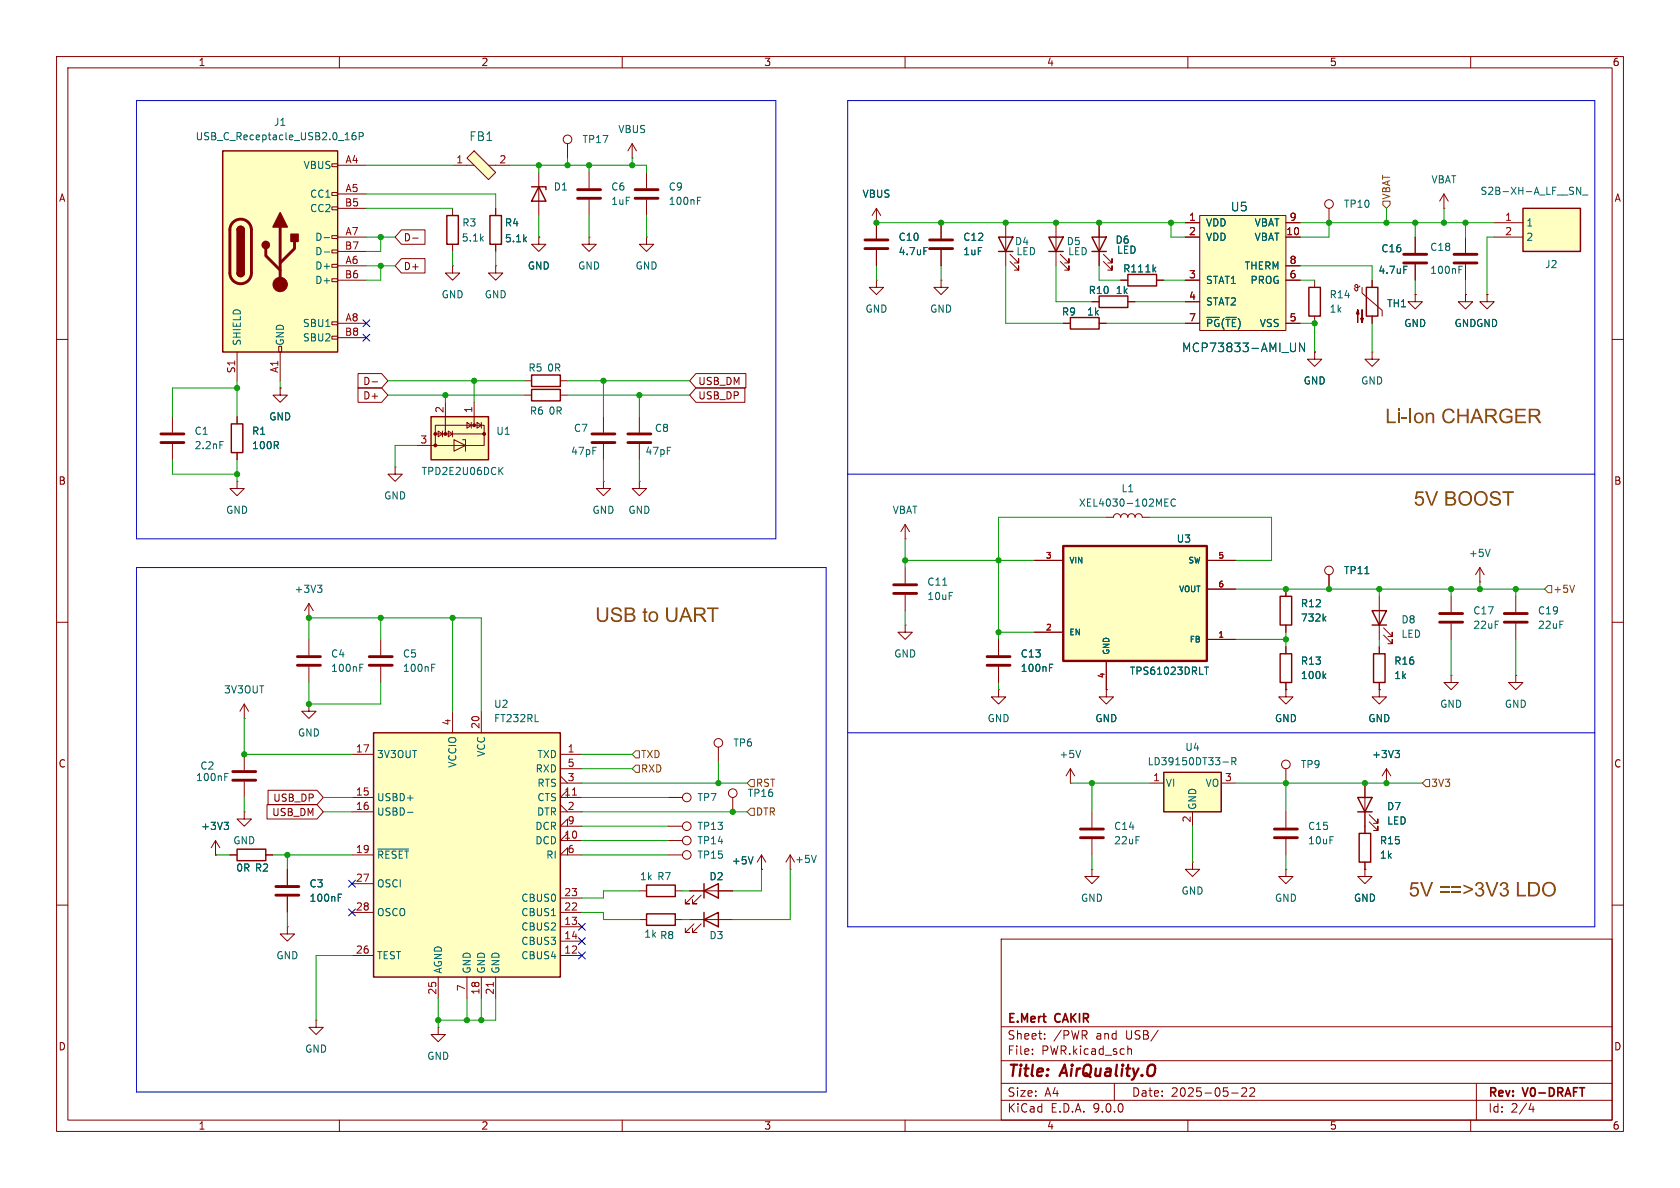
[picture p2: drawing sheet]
<svg xmlns="http://www.w3.org/2000/svg" width="297mm" height="210mm" viewBox="0 0 297 210" stroke-linecap="round" stroke-linejoin="round" font-family="sans-serif">
<g fill="none" stroke="#840000" stroke-width=".18">
<path d="M10 10h277v190h-277zM12 12h273v186h-273zM60 10v2M110 10v2M160 10v2M210 10v2M260 10v2M177.8 39.4v7.6M186.7 39.4v7.6M80 47v1.3h1.3l-1.3 1.2-1.3-1.2h1.3M80 47h.1M87.6 47v1.3h1.3l-1.3 1.2-1.2-1.2h1.2"/>
<path d="M87.6 47h.1M178.6 46.2l1.5 1.6v-.8v.8h-.8M178.6 45l1.5 1.5v-.8v.8h-.8M187.5 46.2l1.5 1.6v-.8v.8h-.8M187.5 45l1.5 1.5v-.8v.8h-.8M10 60h2M285 60h2M10 110h2M67.3 113v2.8M67.3 117.9v2.8M234.9 101.6v2.5M261.6 102.9h.1"/>
<path d="M261.6 100.3l.8 1.3M261.6 100.3l-.7 1.3M261.6 100.3v2.6M285 110h2M54.6 124.5v1.2h1.3l-1.3 1.3-1.3-1.3h1.3M54.6 124.5h.1M210.8 152.4v1.3h1.3l-1.3 1.2-1.3-1.2h1.3M210.8 152.4h.1M10 160h2M177 166h108v32h-108zM285 160h2M60 198v2"/>
<path d="M110 198v2M160 198v2M177 194.5h108M177 191.5h108M177 187.5h108M177 181.5h108M182.5 186.3v.1M182.5 185.5v.1M184.7 183.6v.1M184.7 182.8v.1M197 191.5v3M199.4 185.5l.2-.1 .4 .1v.9"/>
<path d="M210 198v2M217.7 193.2h1.2M219.5 192.4l.6-.1 .2 .1 .1 .3-.9 1.1h.9M221 192.4l.5-.1 .2 .1 .1 .3-.9 1.1h.9M260 198v2M261 191.5v6.5M270.7 195l-.4 1.1h.9M271 195.6v1"/>
<circle cx="234.9" cy="100.8" r=".76"/>
</g>
<path d="M176.5 41.9h2.6l-1.3 2.6zM176.5 44.5h2.6M185.4 41.9h2.6l-1.3 2.6zM185.4 44.5h2.6" fill="none" stroke="#840000" stroke-width=".25"/>
<path d="M263.4 97.1l-.4 1.3M76.3 118h.4M76.3 117.4h.6M241.3 101.4h.7" fill="none" stroke="#006464" stroke-width=".18"/>
<path d="M65.3 116.1h4M65.3 117.6h4" fill="none" stroke="#840000" stroke-width=".51"/>
<path d="M66 129.5h33.1v43.2h-33.1z" fill="#ffffc2"/>
<path d="M66 129.5h33.1v43.2h-33.1z" fill="none" stroke="#840000" stroke-width=".25"/>
<g fill="none" stroke="#840000" stroke-width=".18">
<path d="M100.3 25.4v2.5M62.2 133.4h3.8M80 125.7v3.8M85.1 125.7v3.8M99.1 133.4h3.8M99.1 135.9h3.8M99.1 138.4h3.8M99.1 137.2l1.2 1.2M189.2 138.4h.1M189.2 135.9l.8 1.3M189.2 135.9l-.7 1.3M189.2 135.9v2.5"/>
<path d="M62.2 141h3.8M62.2 143.5h3.8M62.2 151.1h3.8M62.2 156.2h3.8M99.1 143.5h3.8M99.1 142.2l1.2 1.3M99.1 158.8h3.8M100.3 141v-1.3l-1.2 1.3h3.8M100.3 146.1v-1.3l-1.2 1.3h3.8M100.3 148.6v-1.3l-1.2 1.3h3.8M100.3 151.1v-1.2l-1.2 1.2h3.8M193 153.7v1.2h1.3l-1.3 1.3-1.2-1.3h1.2"/>
<path d="M193 153.7h.1M193 143.5v2.8M193 148.3v2.8M62.2 161.3h3.8M62.2 168.9h3.8M77.5 172.7v3.8M82.5 172.7v3.8M85.1 172.7v3.8M87.6 172.7v3.8M99.1 161.3h3.8M99.1 168.9h3.8M99.1 163.8h3.8"/>
<path d="M99.1 166.4h3.8"/>
<circle cx="100.3" cy="24.6" r=".76"/>
</g>
<path d="M94.6 127.6h.6M191 132.7l-.4 1.2M66.8 150.1h5.5M72 143.6h1" fill="none" stroke="#006464" stroke-width=".18"/>
<path d="M101.2 140.6h.7M87.2 173.7v.7" fill="none" stroke="#a90000" stroke-width=".18"/>
<path d="M191 146.6h4.1M191 148.1h4.1" fill="none" stroke="#840000" stroke-width=".51"/>
<path d="M82.5 27.9l1.3-1.2 3.8 3.8-1.2 1.3z" fill="#ffffc2"/>
<g fill="none" stroke="#840000" stroke-width=".18">
<path d="M80 29.2h3.8M80 36.8v1.3M82.5 27.9l1.3-1.2 3.8 3.8-1.2 1.3zM86.4 29.2h3.8M87.6 36.8v1.3M111.8 27.9h.1M111.8 25.4l.7 1.3M111.8 25.4l-.8 1.3M111.8 25.4v2.5M114.3 30.5v2.8M114.3 35.3v2.8M80 43.2v1.3"/>
<path d="M87.6 43.2v1.3M160 95.3h.1M160 92.7l.8 1.3M160 92.7l-.7 1.3M160 92.7v2.6M160 110.5v1.3h1.3l-1.3 1.2-1.3-1.2h1.3M160 110.5h.1M160 100.3v2.8M160 105.2v2.8M176.5 121.9v1.3h1.3l-1.3 1.3-1.2-1.3h1.2M176.5 121.9h.1M50.8 153.7v2.8"/>
<path d="M50.8 158.5v2.8M50.8 163.8v1.3h1.3l-1.3 1.3-1.3-1.3h1.3M50.8 163.8h.1"/>
</g>
<path d="M79 38.1h2v5.1h-2zM86.6 38.1h2v5.1h-2z" fill="none" stroke="#840000" stroke-width=".25"/>
<path d="M112.3 33.5h4M112.3 35.1h4M158 103.4h4.1M158 104.9h4.1M48.8 156.7h4M48.8 158.2h4" fill="none" stroke="#840000" stroke-width=".51"/>
<path d="M123.3 35.5h.4M123.3 34.9h.6M166.7 103.4h.7M59.8 158.7h.4M59.8 158.1h.6" fill="none" stroke="#006464" stroke-width=".18"/>
<path d="M76.2 73.7h10.2v7.6h-10.2z" fill="#ffffc2"/>
<path d="M76.2 73.7h10.2v7.6h-10.2zM41.9 150.1h5.1v2h-5.1z" fill="none" stroke="#840000" stroke-width=".25"/>
<g fill="none" stroke="#840000" stroke-width=".18">
<path d="M73.7 78.7h3.3M77 75.2h8.6v3.5h-8.6zM77 76.7h8.6M77.5 76.2l.7 .5-.7 .5zM78.2 76.2v1M78.7 71.1v5.6M79.2 76.2l.8 .5-.8 .5zM80 76.2v1M80.3 77.7l2 1-2 1.1zM81.8 77.7h.5v2.1M82.5 74.7l.8 .5-.8 .5zM83.3 74.7v1"/>
<path d="M83.8 71.1v4.1M84.3 74.7l.8 .5-.8 .5zM85.1 74.7v1M40.6 151.1h1.3M47 151.1h1.3"/>
</g>
<g fill="#840000" stroke="#840000" stroke-width=".18">
<circle cx="83.8" cy="75.2" r=".25"/>
<circle cx="85.6" cy="76.7" r=".25"/>
<circle cx="78.7" cy="76.7" r=".25"/>
<circle cx="77" cy="76.7" r=".25"/>
<circle cx="77" cy="78.7" r=".25"/>
</g>
<path d="M88.4 83.2l.5 .7M88.9 82.6l-.7 .7" fill="none" stroke="#006464" stroke-width=".18"/>
<path d="M39.4 26.7h20.3v35.5h-20.3z" fill="#ffffc2"/>
<g fill="none" stroke="#840000" stroke-width=".18">
<path d="M58.7 29h1v.5h-1zM58.7 34h1v.5h-1zM58.7 36.6h1v.5h-1zM59.7 29.2h5.1M59.7 34.3h5.1M59.7 36.8h5.1M58.7 41.7h1v.5h-1zM58.7 44.2h1v.5h-1zM58.7 46.7h1v.5h-1zM58.7 49.3h1v.5h-1zM58.7 56.9h1v.5h-1zM58.7 59.4h1v.5h-1z"/>
<path d="M59.7 41.9h5.1M59.7 44.5h5.1M59.7 47h5.1M59.7 49.5h5.1M59.7 57.2h5.1M59.7 59.7h5.1M41.9 62.2v5.1M49.3 61.2h.5v1h-.5zM49.5 68.6v1.3h1.3l-1.3 1.2-1.2-1.2h1.2M49.5 68.6h.1M49.5 62.2v5.1M41.9 85.1v1.3h1.3l-1.3 1.2-1.3-1.2h1.3"/>
<path d="M41.9 85.1h.1"/>
</g>
<path d="M39.4 26.7h20.3v35.5h-20.3zM41.9 40.6a.64 .64 0 0 1 .6-.6 .64 .64 0 0 1 .7 .6M41.9 48.3a.64 .64 0 0 0 .6 .6 .64 .64 0 0 0 .7-.6" fill="none" stroke="#840000" stroke-width=".25"/>
<path d="M41.2 39.3a1.9 1.9 0 0 1 2.1-.4 1.9 1.9 0 0 1 1.1 1.7v7.7a1.91 1.91 0 0 1-1.9 1.9 1.91 1.91 0 0 1-1.9-1.9v-7.8l.2-.6zM47 43.9v1.3l2.5 2.6M49.5 40.1v10.2M52.1 42.7v1.2l-2.6 2.6" fill="none" stroke="#840000" stroke-width=".51"/>
<g fill="#840000" stroke="#840000" stroke-width=".25">
<path d="M41.9 40.6h1.3v7.7h-1.3z"/>
<path d="M42.1 40.2a.64 .64 0 0 1 .7-.1 .64 .64 0 0 1 .4 .5h-1.3z"/>
<path d="M41.9 48.3h1.3a.64 .64 0 0 1-.7 .6 .64 .64 0 0 1-.6-.6z"/>
<path d="M49.5 37.6l1.3 2.5h-2.5z"/>
<path d="M51.4 41.4h1.3v1.3h-1.3z"/>
<circle cx="47" cy="43.3" r=".63"/>
</g>
<circle cx="49.5" cy="50.3" r="1.27" fill="#840000" stroke="#840000" stroke-width=".18"/>
<path d="M62.8 23.4l-.3 .1a.86 .86 0 0 0 0 1.2l.4-.1 .1-.4-.3-.3-.3 .1-.2 .2M63.5 24.1l.6-.1 .1-.1v-.3l-.7-.2v1.3M57.3 42h1M57.3 44.5h1" fill="none" stroke="#006464" stroke-width=".18"/>
<path d="M188 96.5h25.4v20.3h-25.4z" fill="#ffffc2"/>
<path d="M188 96.5h25.4v20.3h-25.4z" fill="none" stroke="#840000" stroke-width=".41"/>
<g fill="none" stroke="#840000" stroke-width=".18">
<path d="M95.2 30.5v7.6M104.1 30.5v2.8M104.1 35.3v2.8M234.9 36.8v2.6M95.2 41.9v1.3h1.3l-1.3 1.3-1.2-1.3h1.2M95.2 41.9h.1M104.1 41.9v1.3h1.3l-1.3 1.3-1.2-1.3h1.2M104.1 41.9h.1M114.3 41.9v1.3h1.3l-1.3 1.3-1.3-1.3h1.3M114.3 41.9h.1M232.4 49.5v1.3M232.4 55.9v1.3"/>
<path d="M239.4 50.9l.1 .3M239.5 50.5l.3-.2 .2 .2v.8l-.3 .1-.2-.2M239.5 50.5l.3 .3M240.4 50.5l-.3 .3h-.3M240.8 50.8v1l3.5 3.1v1M242.6 49.5v1.3M242.6 55.9v1.3M30.5 73.7v2.8M30.5 78.5v2.8M41.9 73.7v1.2M92.7 67.3h1.3M92.7 69.9h1.3"/>
<path d="M99.1 67.3h1.2M99.1 69.9h1.2M113 73.7v2.8M113 78.5v2.8M232.4 62.2v1.3h1.3l-1.3 1.3-1.3-1.3h1.3M232.4 62.2h.1M242.6 62.2v1.3h1.2l-1.2 1.3-1.3-1.3h1.3M242.6 62.2h.1M41.9 80v1.3M69.8 82.6v1.2h1.3l-1.3 1.3-1.2-1.3h1.2M69.8 82.6h.1M106.7 85.1v1.3h1.2l-1.2 1.2-1.3-1.2h1.3"/>
<path d="M106.7 85.1h.1M182.9 99.1h5.1M195.6 91.4h1.2a.64 .64 0 0 1 .7-.6 .64 .64 0 0 1 .6 .6 .64 .64 0 0 1 .7-.6 .64 .64 0 0 1 .6 .6 .64 .64 0 0 1 .6-.6 .64 .64 0 0 1 .7 .6 .64 .64 0 0 1 .6-.6 .64 .64 0 0 1 .6 .6h1.3M213.4 99.1h5M54.6 109.2h.1M54.6 106.7v2.5M54.6 113v2.8M54.6 117.9v2.8M54.6 106.7l.8 1.3M54.6 106.7l-.8 1.3M176.5 113v2.8M176.5 117.9v2.8"/>
<path d="M182.9 111.8h5.1M195.6 116.8v5.1M213.4 104.1h5M213.4 113h5M243.8 105.4v7.6M243.8 114.3v1.3M244.6 112.3l1.5 1.5v-.8v.8h-.7M244.6 111l1.5 1.5v-.7v.7h-.7M256.5 119.4v1.3h1.3l-1.3 1.2-1.2-1.2h1.2M256.5 119.4h.1M256.5 105.4v2.8M256.5 110.2v2.8"/>
<path d="M268 119.4v1.3h1.2l-1.2 1.2-1.3-1.2h1.3M268 119.4h.1M268 105.4v2.8M268 110.2v2.8M43.2 127h.1M43.2 124.5l.7 1.2M43.2 124.5l-.8 1.2M43.2 124.5v2.5M43.2 133.4v2.7M43.2 138.2v2.8M127 132.1v2.5M195.6 121.9v1.3h1.2l-1.2 1.3-1.3-1.3h1.3"/>
<path d="M195.6 121.9h.1M241.3 138.4v8.9M243.8 120.7v1.2M38.1 151.1h.1M38.1 148.6l.8 1.3M38.1 148.6l-.8 1.3M38.1 148.6v2.5M43.2 143.5v1.3h1.2l-1.2 1.3-1.3-1.3h1.3M43.2 143.5h.1M113 157.5h1.3M118.1 146.1h2.5M118.1 148.6h2.5"/>
<path d="M118.1 151.1h2.5M118.1 141h2.5M119.4 157.5h1.2M121.9 157.5h7.6M122.7 158.2l-1.5 1.6h.7h-.7v-.8M124 158.2l-1.6 1.6h.8h-.8v-.8M129.5 141v2.5M134.6 153.7h.1M134.6 151.1l.8 1.3M134.6 151.1l-.7 1.3M134.6 151.1v2.6M139.7 153.7h.1"/>
<path d="M139.7 151.1l.8 1.3M139.7 151.1l-.8 1.3M139.7 151.1v2.6M227.3 153.7v1.2h1.3l-1.3 1.3-1.2-1.3h1.2M227.3 153.7h.1M227.3 143.5v2.8M227.3 148.3v2.8M241.3 153.7v1.2h1.3l-1.3 1.3-1.3-1.3h1.3M241.3 153.7h.1M241.3 152.4v1.3M242.1 145.3l1.5 1.5v-.7v.7h-.8M242.1 144l1.5 1.5v-.7v.7h-.8"/>
<path d="M113 162.6h1.3M119.4 162.6h1.2M121.9 162.6h7.6M122.7 163.3l-1.5 1.5h.7h-.7v-.7M124 163.3l-1.6 1.5h.8h-.8v-.7M55.9 180.3v1.3h1.2l-1.2 1.3-1.3-1.3h1.3M55.9 180.3h.1M77.5 181.6v1.3h1.2l-1.2 1.3-1.3-1.3h1.3M77.5 181.6h.1"/>
<circle cx="234.9" cy="36.1" r=".76"/>
<circle cx="127" cy="131.3" r=".76"/>
<circle cx="121.4" cy="148.6" r=".76"/>
<circle cx="121.4" cy="141" r=".76"/>
<circle cx="121.4" cy="146" r=".76"/>
<circle cx="121.4" cy="151.1" r=".76"/>
<circle cx="129.5" cy="140.2" r=".76"/>
</g>
<g fill="none" stroke="#006464" stroke-width=".18">
<path d="M38.9 78h.6M205.9 88.8h.4M205.9 89.5h.6M205.9 88.2h.6M207.8 88.3a.6 .6 0 0 0-.8 .5 .6 .6 0 0 0 .6 .7l.2-.1M56.1 103.4h.8l-.4 .5M56.7 103.9l.2 .3v.3l-.2 .2M63.6 118h.4M63.6 117.4h.6M185.5 118h.5M185.5 117.4h.6M212.9 117.9h.8"/>
<path d="M213.3 117.9v1.3M39.7 137.3h.5M39.7 136.7h.6M39.6 145.4h.8l-.4 .4M40.2 145.8l.2 .3v.3l-.2 .2M133.1 151.5l-.4 1.2M144.3 151.2l-.4 1.3"/>
</g>
<g fill="none" stroke="#840000" stroke-width=".51">
<path d="M102.1 33.5h4.1M102.1 35.1h4.1M28.4 76.7h4.1M28.4 78.2h4.1M111 76.7h4.1M111 78.2h4.1M52.6 116.1h4M52.6 117.6h4M174.5 116.1h4.1M174.5 117.6h4.1M254.5 108.5h4.1M254.5 110h4.1"/>
<path d="M265.9 108.5h4.1M265.9 110h4.1M41.1 136.4h4.1M41.1 137.9h4.1M225.3 146.6h4.1M225.3 148.1h4.1"/>
</g>
<g fill="none" stroke="#840000" stroke-width=".25">
<path d="M94 33h2.5v.5M95.2 33l1.3 2.6h-2.5zM231.4 50.8h2v5.1h-2zM241.6 50.8h2v5.1h-2zM40.9 74.9h2v5.1h-2zM94 66.3h5.1v2h-5.1zM94 68.8h5.1v2.1h-5.1zM242.6 108h2.5l-1.3 2.5zM242.6 110.5h2.5M242.8 115.6h2.1v5.1h-2.1zM114.3 156.5h5.1v2h-5.1zM124.5 157.5l2.5-1.3v2.6z"/>
<path d="M124.5 156.2v2.6M240 141h2.6l-1.3 2.5zM240 143.5h2.6M240.3 147.3h2v5.1h-2zM114.3 161.5h5.1v2.1h-5.1zM124.5 162.6l2.5-1.3v2.5zM124.5 161.3v2.5"/>
</g>
<g fill="#840000" stroke="#840000" stroke-width=".18">
<path d="M240 54.7l.3 .8h-.5l.2-.8v2.3z"/>
<path d="M240.8 54.7v2.3l-.3-.7h.5l-.2 .7z"/>
</g>
<path d="M205.7 136.5h10.2v7h-10.2z" fill="#ffffc2"/>
<path d="M226.3 115.6h2v5.1h-2zM226.3 105.4h2v5.1h-2zM205.7 136.5h10.2v7h-10.2z" fill="none" stroke="#840000" stroke-width=".25"/>
<g fill="none" stroke="#840000" stroke-width=".18">
<path d="M154.9 39.4h.1M154.9 36.8l.8 1.3M154.9 36.8l-.7 1.3M154.9 36.8v5.4M166.4 39.4v2.8M255.3 36.8h.1M255.3 34.3l.7 1.3M255.3 34.3l-.8 1.3M255.3 34.3v2.5M154.9 49.5v1.3h1.3l-1.3 1.3-1.2-1.3h1.2M154.9 49.5h.1M154.9 44.2v2.8"/>
<path d="M166.4 44.2v2.8M250.2 52.1v1.2h1.3l-1.3 1.3-1.3-1.3h1.3M250.2 52.1h.1M250.2 41.9v2.8M250.2 46.7v2.8M259.1 52.1v1.2h1.2l-1.2 1.3-1.3-1.3h1.3M259.1 52.1h.1M259.1 41.9v2.8M259.1 46.7v2.8M262.9 52.1v1.2h1.3l-1.3 1.3-1.3-1.3h1.3M262.9 52.1h.1M106.7 73.7v2.8"/>
<path d="M106.7 78.5v2.8M113 85.1v1.3h1.3l-1.3 1.2-1.2-1.2h1.2M113 85.1h.1M227.3 104.1v1.3M227.3 110.5v1.3M227.3 114.3v1.3M203.2 138.4h2.5M215.9 138.4h2.5M227.3 121.9v1.3h1.3l-1.3 1.3-1.2-1.3h1.2M227.3 121.9h.1M227.3 120.7v1.2M227.3 135.9v2.5"/>
<path d="M243.8 121.9v1.3h1.3l-1.3 1.3-1.2-1.3h1.2M243.8 121.9h.1M245.1 138.4h.1M245.1 135.9l.8 1.3M245.1 135.9l-.8 1.3M245.1 135.9v2.5M210.8 143.5v2.6"/>
<circle cx="227.3" cy="135.1" r=".76"/>
</g>
<g fill="none" stroke="#006464" stroke-width=".18">
<path d="M163.3 43.8h.6M248.2 47.1h.6M257.9 47.7h.4M257.9 47.1h.6M234 119.5l.4 .5M234 109.3l.4 .5M234.4 119.1l-.5 .5M234.4 109l-.5 .4M216.2 134.7h1M217.8 134.6l.6-.1 .1-.1-.1-.3-.6-.2v1.3M218.1 134.6l.4 .6M246.6 132.7h.8l-.4 .4"/>
<path d="M247.2 133.1l.2 .3v.3l-.2 .2"/>
</g>
<path d="M152.9 42.4h4.1M152.9 43.9h4.1M164.3 42.4h4.1M164.3 43.9h4.1M248.2 45h4M248.2 46.5h4M257 45h4.1M257 46.5h4.1M104.6 76.7h4.1M104.6 78.2h4.1" fill="none" stroke="#840000" stroke-width=".51"/>
<path d="M269.2 36.8h10.2v7.7h-10.2z" fill="#ffffc2"/>
<path d="M269.2 36.8h10.2v7.7h-10.2zM193 41.9h2.6l-1.3 2.6zM193 44.5h2.6" fill="none" stroke="#840000" stroke-width=".25"/>
<path d="M194.3 39.4v7.6M264.2 39.4h5M195.1 46.2l1.5 1.6v-.8v.8h-.8M195.1 45l1.5 1.5v-.8v.8h-.8M264.2 41.9h5" fill="none" stroke="#840000" stroke-width=".18"/>
<path d="M278.7 33.1l.8 1.3v-1.3M279.8 34.5h.9" fill="none" stroke="#006464" stroke-width=".18"/>
<path d="M212.1 38.1h15.2v20.3h-15.2z" fill="#ffffc2"/>
<g fill="none" stroke="#840000" stroke-width=".18">
<path d="M87.6 36.8v1.3M154.9 39.4h.1M154.9 39.4v2.8M166.4 39.4v2.8M194.3 39.4v2.5M209.5 39.4h2.6M212.1 38.1h15.2v20.3h-15.2zM227.3 39.4h2.6M71 40.6h4.1v2.6h-4.1l-1.2-1.3zM71 45.7h4.1v2.6h-4.1l-1.2-1.3zM73 42.1h.9M87.6 43.2v1.3"/>
<path d="M95.2 41.9h.1M154.9 44.2v2.8M166.4 49.5v1.3h1.2l-1.2 1.3-1.3-1.3h1.3M166.4 49.5h.1M166.4 44.2v2.8M188 57.2h1.2M193 53.3h1.3M194.3 57.2h1.3M194.3 44.5v2.5M198.1 49.5h1.3M199.4 53.3h1.3M204.5 49.5h1.2"/>
<path d="M209.5 41.9h2.6M209.5 49.5h2.6M209.5 53.3h2.6M209.5 57.2h2.6M227.3 41.9h2.6M227.3 49.5h2.6M227.3 57.2h2.6M227.3 47h2.6M242.6 49.5v1.3M242.6 55.9v1.3M250.2 52.1h.1M250.2 41.9v2.8"/>
<path d="M250.2 46.7v2.8M259.1 52.1h.1M262.9 52.1h.1M41.9 73.7v1.2M49.5 68.6h.1M63.3 66h4.2l1.1 1.3-1.1 1.3h-4.2zM63.3 68.6h4.2l1.1 1.3-1.1 1.2h-4.2zM65.8 67.5h.9M123 66h8.9v2.6h-8.9l-1.1-1.3zM123 68.6h8.7v2.5h-8.7l-1.1-1.2zM232.4 62.2h.1M41.9 80v1.3"/>
<path d="M182.9 99.1h5.1M213.4 99.1h5M176.5 113v2.8M176.5 117.9v2.8M182.9 111.8h5.1M195.6 116.8v5.1M213.4 104.1h5M213.4 113h5M227.3 104.1v1.3M227.3 110.5v1.3M227.3 114.3v1.3M234.9 101.6v2.5"/>
<path d="M243.8 114.3v1.3M47.4 139.7h8.6l1.1 1.3-1.1 1.2h-8.6zM195.6 121.9h.1M227.3 121.9h.1M227.3 120.7v1.2M241.3 138.4v2.6M243.8 121.9h.1M243.8 120.7v1.2M245.1 138.4h.1M38.1 151.1h.1M40.6 151.1h1.3M47 151.1h1.3"/>
<path d="M47.2 142.2h8.8l1.1 1.3-1.1 1.3h-8.8zM50.8 153.7v2.8M50.8 158.5v2.8M121.9 157.5h2.6M127 157.5h2.5M134.6 153.7h.1M241.3 153.7h.1M241.3 143.5v3.8M241.3 152.4v1.3"/>
</g>
<g fill="none" stroke="#006464" stroke-width=".18">
<path d="M163.3 43.8h.6M201.3 48.1h.7M248.2 47.1h.6M229 60.6v1.3l-.3 .3M230.6 60.6v1.6l-.9-1.6v1.6M185.5 118h.5M185.5 117.4h.6M212.9 117.9h.8M213.3 117.9v1.3M234 119.5l.4 .5M234 109.3l.4 .5M234.4 119.1l-.5 .5"/>
<path d="M234.4 109l-.5 .4M241.3 101.4h.7M246.6 132.7h.8l-.4 .4M247.2 133.1l.2 .3v.3l-.2 .2M39.6 145.4h.8l-.4 .4M40.2 145.8l.2 .3v.3l-.2 .2M59.8 158.7h.4M59.8 158.1h.6M133.1 151.5l-.4 1.2"/>
</g>
<path d="M189.2 56.1h5.1v2.1h-5.1zM194.3 52.3h5.1v2.1h-5.1zM199.4 48.5h5.1v2h-5.1z" fill="none" stroke="#840000" stroke-width=".25"/>
<path d="M244.5 35.6h1.2v.6l-.6 .6-.6-.6zM273.7 103.5h.6v1.3h-.6l-.7-.7zM278.4 103.4l-.5 1.3M111.8 135.9l.6-.6h.6v1.2h-.6zM111.8 133.4l.6-.7h.6v1.3h-.6zM132.7 137.8h.6v1.3h-.6l-.6-.7zM252.1 137.8h.6v1.3h-.6l-.6-.7zM132.7 142.9h.6v1.2h-.6l-.6-.6z" fill="none" stroke="#725600" stroke-width=".18"/>
<path d="M24.1 17.8h113.1v77.5h-113.1zM149.9 17.8h132v146h-132zM149.9 83.8h132M24.1 100.3h121.9v92.7h-121.9zM149.9 129.5h132" fill="none" stroke="#0000c2" stroke-width=".18"/>
<g fill="none" stroke="#009600" stroke-width=".18">
<path d="M64.8 34.3h22.8v2.5M64.8 29.2h15.2M64.8 36.8h15.2M90.2 29.2h24.1v1.3M95.2 29.2v1.3M95.2 38.1v3.8M100.3 27.9v1.3M104.1 29.2v1.3M104.1 38.1v3.8M111.8 27.9v1.3M114.3 38.1v3.8M154.9 39.4h54.6"/>
<path d="M207 39.4v2.5h2.5M229.9 39.4h34.3M234.9 39.4v2.5h-5M245.1 36.8v2.6M250.2 39.4v2.5M255.3 36.8v2.6M259.1 39.4v2.5M64.8 41.9h5M64.8 47h5M67.3 47v2.5h-2.5M67.3 41.9v2.6h-2.5M80 44.5v2.5"/>
<path d="M87.6 44.5v2.5M154.9 47v2.5M166.4 47v2.5M177.8 47v10.2h10.2M186.7 47v6.3h6.3M194.3 47v2.5h3.8M195.6 57.2h13.9M200.7 53.3h8.8M205.7 49.5h3.8M229.9 47h12.7v2.5M229.9 49.5h2.5M229.9 57.2h2.5v5"/>
<path d="M242.6 57.2v5M250.2 49.5v2.6M259.1 49.5v2.6M264.2 41.9h-1.3v10.2M41.9 67.3v6.4M41.9 68.6h-11.4v5.1M49.5 67.3v1.3M68.6 69.9h24.1M68.6 67.3h24.1M73.7 78.7h-3.9v3.9M78.7 69.9v1.2M83.8 67.3v3.8"/>
<path d="M100.3 69.9h21.6M100.3 67.3h21.6M106.7 67.3v6.4M113 69.9v3.8M30.5 81.3v2.5h11.4M41.9 81.3v3.8M106.7 81.3v3.8M113 81.3v3.8M160 99.1h22.9M160 95.3v5M195.6 91.4h-19.1v21.6M203.2 91.4h21.6v7.7h-6.4"/>
<path d="M54.6 113v-3.8h30.5v16.5M67.3 109.2v3.8M80 109.2v16.5M160 108v2.5M176.5 111.8h6.4M218.4 104.1h54.6M218.4 113h8.9M227.3 111.8v2.5M243.8 104.1v1.3M243.8 113v1.3M256.5 104.1v1.3M256.5 113v6.4"/>
<path d="M261.6 102.9v1.2M268 104.1v1.3M268 113v6.4M43.2 127v6.4h19M54.6 120.7v3.8h12.7v-3.8M102.9 138.4h29.2M102.9 133.4h8.9M102.9 135.9h8.9M127 134.6v3.8M176.5 120.7v1.2M189.2 138.4h14M193 138.4v5.1"/>
<path d="M218.4 138.4h33.1M227.3 138.4v5.1M38.1 151.1h2.5M43.2 141v2.5M48.3 151.1h13.9M50.8 151.1v2.6M57.1 141h5.1M57.1 143.5h5.1M102.9 141h15.2M102.9 151.1h15.2M102.9 143.5h29.2M102.9 148.6h15.2"/>
<path d="M102.9 146.1h15.2M113 157.5h-6.3v1.3h-3.8M120.6 157.5h1.3M134.6 153.7v3.8h-5.1M139.7 153.7v8.9h-10.2M193 151.1v2.6M210.8 146.1v6.3M227.3 151.1v2.6M50.8 161.3v2.5M62.2 168.9h-6.3v11.4M77.5 176.5v5.1M82.5 176.5v3.8"/>
<path d="M85.1 176.5v3.8M87.6 176.5v3.8h-10.1M102.9 161.3h3.8v1.3h6.3M120.6 162.6h1.3"/>
</g>
<g fill="none" stroke="#000084" stroke-width=".18">
<path d="M64.2 56.5l1.2 1.3M64.2 59.1l1.2 1.2M65.4 56.5l-1.2 1.3M65.4 59.1l-1.2 1.2M61.6 155.6l1.2 1.2M62.8 155.6l-1.2 1.2M61.6 160.7l1.2 1.2M62.8 160.7l-1.2 1.2M102.3 168.3l1.2 1.2M102.3 163.2l1.2 1.2M102.3 165.8l1.2 1.2M103.5 168.3l-1.2 1.2"/>
<path d="M103.5 163.2l-1.2 1.2M103.5 165.8l-1.2 1.2"/>
</g>
<g fill="#009600" stroke="#009600" stroke-width=".18">
<circle cx="256.5" cy="104.1" r=".46"/>
<circle cx="227.3" cy="138.4" r=".46"/>
<circle cx="241.3" cy="138.4" r=".46"/>
<circle cx="245.1" cy="138.4" r=".46"/>
<circle cx="243.8" cy="104.1" r=".46"/>
<circle cx="234.9" cy="104.1" r=".46"/>
<circle cx="227.3" cy="104.1" r=".46"/>
<circle cx="261.6" cy="104.1" r=".46"/>
<circle cx="268" cy="104.1" r=".46"/>
<circle cx="234.9" cy="39.4" r=".46"/>
<circle cx="250.2" cy="39.4" r=".46"/>
<circle cx="255.3" cy="39.4" r=".46"/>
<circle cx="245.1" cy="39.4" r=".46"/>
<circle cx="232.4" cy="57.2" r=".46"/>
<circle cx="259.1" cy="39.4" r=".46"/>
<circle cx="166.4" cy="39.4" r=".46"/>
<circle cx="177.8" cy="39.4" r=".46"/>
<circle cx="207" cy="39.4" r=".46"/>
<circle cx="160" cy="99.1" r=".46"/>
<circle cx="176.5" cy="99.1" r=".46"/>
<circle cx="154.9" cy="39.4" r=".46"/>
<circle cx="194.3" cy="39.4" r=".46"/>
<circle cx="186.7" cy="39.4" r=".46"/>
<circle cx="227.3" cy="113" r=".46"/>
<circle cx="193" cy="138.4" r=".46"/>
<circle cx="176.5" cy="111.8" r=".46"/>
<circle cx="54.6" cy="109.2" r=".46"/>
<circle cx="54.6" cy="124.5" r=".46"/>
<circle cx="43.2" cy="133.4" r=".46"/>
<circle cx="50.8" cy="151.1" r=".46"/>
<circle cx="85.1" cy="180.3" r=".46"/>
<circle cx="82.5" cy="180.3" r=".46"/>
<circle cx="80" cy="109.2" r=".46"/>
<circle cx="77.5" cy="180.3" r=".46"/>
<circle cx="67.3" cy="109.2" r=".46"/>
<circle cx="67.3" cy="47" r=".46"/>
<circle cx="41.9" cy="68.6" r=".46"/>
<circle cx="41.9" cy="83.8" r=".46"/>
<circle cx="67.3" cy="41.9" r=".46"/>
<circle cx="95.2" cy="29.2" r=".46"/>
<circle cx="83.8" cy="67.3" r=".46"/>
<circle cx="78.7" cy="69.9" r=".46"/>
<circle cx="106.7" cy="67.3" r=".46"/>
<circle cx="111.8" cy="29.2" r=".46"/>
<circle cx="104.1" cy="29.2" r=".46"/>
<circle cx="113" cy="69.9" r=".46"/>
<circle cx="100.3" cy="29.2" r=".46"/>
<circle cx="127" cy="138.4" r=".46"/>
<circle cx="129.5" cy="143.5" r=".46"/>
</g>
<g font-size="3.5" fill="#804d00">
<text x="244.9" y="75.7">Li-Ion CHARGER</text>
<text x="249.9" y="90.3">5V BOOST</text>
<text x="105.2" y="110.9">USB to UART</text>
<text x="249" y="159.4">5V ==&gt;3V3 LDO</text>
</g>
<g font-size="2.8" fill="#840000">
<text x="178" y="190.9">Title:</text>
<text x="187.7" y="190.9">AirQuality.O</text>
</g>
<g font-size="2.1" fill="#006464">
<text x="82.9" y="25.1">FB1</text>
<text x="217.5" y="37.6">U5</text>
<text x="208.8" y="62.5">MCP73833-AMI_UN</text>
</g>
<g font-size="2.1" fill="#840000">
<text x="178" y="184">Sheet:</text>
<text x="178" y="181.2">E.Mert</text>
<text x="186.2" y="184">/PWR</text>
<text x="186.6" y="181.2">CAKIR</text>
<text x="193.8" y="184">and</text>
<text x="199.2" y="184">USB/</text>
<text x="178" y="186.7">File:</text>
<text x="184.1" y="186.7">PWR.kicad_sch</text>
<text x="178" y="196.9">KiCad</text>
<text x="178" y="194.1">Size:</text>
<text x="184.7" y="194.1">A4</text>
<text x="185.7" y="196.9">E.D.A.</text>
<text x="193.3" y="196.9">9.0.0</text>
<text x="200" y="194.1">Date:</text>
<text x="207" y="194.1">2025-05-22</text>
<text x="263" y="194.3">Rev:</text>
<text x="263" y="196.9">Id:</text>
<text x="267.1" y="196.9">2/4</text>
<text x="269.4" y="194.3">V0-DRAFT</text>
</g>
<g font-size="1.8" fill="#840000">
<text x="35" y="11.9">1</text>
<text x="85" y="11.9">2</text>
<text x="135" y="11.9">3</text>
<text x="185" y="11.9">4</text>
<text x="235" y="11.9">5</text>
<text x="285" y="11.9">6</text>
<text x="10.3" y="35.9">A</text>
<text x="285.3" y="35.9">A</text>
<text x="71.3" y="42.9">D-</text>
<text x="71.3" y="47.9">D+</text>
<text x="64.1" y="68.3">D-</text>
<text x="64.1" y="70.8">D+</text>
<text x="123.3" y="68.3">USB_DM</text>
<text x="123.3" y="70.8">USB_DP</text>
<text x="10.3" y="85.9">B</text>
<text x="285.3" y="85.9">B</text>
<text x="10.3" y="135.9">C</text>
<text x="285.3" y="135.9">C</text>
<text x="48.2" y="141.9">USB_DP</text>
<text x="48" y="144.5">USB_DM</text>
<text x="10.3" y="185.9">D</text>
<text x="285.3" y="185.9">D</text>
<text x="35" y="199.9">1</text>
<text x="85" y="199.9">2</text>
<text x="135" y="199.9">3</text>
<text x="185" y="199.9">4</text>
<text x="235" y="199.9">5</text>
<text x="285" y="199.9">6</text>
</g>
<g font-size="1.8" fill="#006464">
<text x="48.3" y="22.5">J1</text>
<text x="109.2" y="23.7">VBUS</text>
<text x="34.5" y="25">USB_C_Receptacle_USB2.0_16P</text>
<text x="102.9" y="25.5">TP17</text>
<text x="53.6" y="30.1">VBUS</text>
<text x="54.7" y="35.2">CC1</text>
<text x="97.8" y="33.9">D1</text>
<text x="108" y="33.9">C6</text>
<text x="118.1" y="33.9">C9</text>
<text x="152.4" y="35.2">VBUS</text>
<text x="253" y="32.6">VBAT</text>
<text x="261.6" y="34.6">S2B-XH-A_LF__SN_</text>
<text x="54.7" y="37.7">CC2</text>
<text x="81.6" y="40.2">R3</text>
<text x="89.2" y="40.2">R4</text>
<text x="108" y="36.4">1uF</text>
<text x="118.1" y="36.4">100nF</text>
<text x="213.1" y="40.2">VDD</text>
<text x="221.7" y="40.2">VBAT</text>
<text x="237.5" y="36.9">TP10</text>
<text x="269.7" y="40.2">1</text>
<text x="55.6" y="42.8">D-</text>
<text x="55.6" y="45.3">D-</text>
<text x="55.6" y="47.9">D+</text>
<text x="81.5" y="42.9">5.1k</text>
<text x="89.2" y="43">5.1k</text>
<text x="93.2" y="47.9">GND</text>
<text x="102.1" y="47.9">GND</text>
<text x="112.3" y="47.9">GND</text>
<text x="158.8" y="42.8">C10</text>
<text x="158.8" y="45.3">4.7uF</text>
<text x="170.2" y="45.3">1uF</text>
<text x="170.2" y="42.8">C12</text>
<text x="179.3" y="43.5">D4</text>
<text x="179.6" y="45.3">LED</text>
<text x="188.5" y="43.5">D5</text>
<text x="188.7" y="45.3">LED</text>
<text x="197.1" y="43.3">D6</text>
<text x="197.4" y="45.1">LED</text>
<text x="213.1" y="42.8">VDD</text>
<text x="219.9" y="47.9">THERM</text>
<text x="221.7" y="42.8">VBAT</text>
<text x="244.1" y="44.8">C16</text>
<text x="252.7" y="44.6">C18</text>
<text x="269.7" y="42.8">2</text>
<text x="273.1" y="47.6">J2</text>
<text x="55.6" y="50.4">D+</text>
<text x="78" y="52.9">GND</text>
<text x="85.6" y="52.9">GND</text>
<text x="192.4" y="52.2">R10</text>
<text x="197.2" y="52.2">1k</text>
<text x="198.5" y="48.4">R11</text>
<text x="202.2" y="48.4">1k</text>
<text x="213.1" y="50.4">STAT1</text>
<text x="221" y="50.4">PROG</text>
<text x="235" y="52.9">R14</text>
<text x="243.6" y="48.6">4.7uF</text>
<text x="252.7" y="48.6">100nF</text>
<text x="53.5" y="58">SBU1</text>
<text x="152.9" y="55.5">GND</text>
<text x="164.3" y="55.5">GND</text>
<text x="187.6" y="56">R9</text>
<text x="192.1" y="56">1k</text>
<text x="213.1" y="54.2">STAT2</text>
<text x="213.1" y="58">~{PG}(~{TE})</text>
<text x="222.6" y="58">VSS</text>
<text x="235" y="55.5">1k</text>
<text x="245.1" y="54.5">TH1</text>
<text x="248.2" y="58">GND</text>
<text x="257" y="58">GNDGND</text>
<text x="42.8" y="61.2" transform="rotate(-90 42.8 61.2)">SHIELD</text>
<text x="50.4" y="61.2" transform="rotate(-90 50.4 61.2)">GND</text>
<text x="53.5" y="60.6">SBU2</text>
<text x="93.3" y="65.9">R5</text>
<text x="96.6" y="65.9">0R</text>
<text x="230.4" y="68.2">GND</text>
<text x="240.5" y="68.2">GND</text>
<text x="34.3" y="77.1">C1</text>
<text x="44.5" y="77.1">R1</text>
<text x="47.5" y="74.5">GND</text>
<text x="87.6" y="77.1">U1</text>
<text x="93.6" y="73.5">R6</text>
<text x="96.9" y="73.5">0R</text>
<text x="101.4" y="76.6">C7</text>
<text x="115.7" y="76.6">C8</text>
<text x="34.3" y="79.6">2.2nF</text>
<text x="44.5" y="79.6">100R</text>
<text x="100.8" y="80.6">47pF</text>
<text x="114" y="80.6">47pF</text>
<text x="67.8" y="88.5">GND</text>
<text x="74.4" y="84.2">TPD2E2U06DCK</text>
<text x="190.6" y="89.8">XEL4030-102MEC</text>
<text x="198.2" y="87.2">L1</text>
<text x="39.9" y="91">GND</text>
<text x="104.6" y="91">GND</text>
<text x="111" y="91">GND</text>
<text x="157.7" y="91">VBAT</text>
<text x="207.9" y="96.1">U3</text>
<text x="237.5" y="101.7">TP11</text>
<text x="259.6" y="98.7">+5V</text>
<text x="52" y="105">+3V3</text>
<text x="163.8" y="103.7">C11</text>
<text x="163.8" y="106.3">10uF</text>
<text x="229.9" y="107.5">R12</text>
<text x="229.9" y="110.1">732k</text>
<text x="247.7" y="110.4">D8</text>
<text x="247.7" y="112.9">LED</text>
<text x="260.4" y="108.8">C17</text>
<text x="260.4" y="111.4">22uF</text>
<text x="271.8" y="108.8">C19</text>
<text x="271.8" y="111.4">22uF</text>
<text x="58.4" y="116.4">C4</text>
<text x="58.4" y="119">100nF</text>
<text x="71.1" y="116.4">C5</text>
<text x="71.1" y="119">100nF</text>
<text x="158" y="116.4">GND</text>
<text x="180.3" y="119">100nF</text>
<text x="180.3" y="116.4">C13</text>
<text x="199.6" y="119.5">TPS61023DRLT</text>
<text x="229.9" y="117.7">R13</text>
<text x="246.4" y="117.7">R16</text>
<text x="39.5" y="122.8">3V3OUT</text>
<text x="87.2" y="125.3">U2</text>
<text x="229.9" y="120.2">100k</text>
<text x="246.4" y="120.2">1k</text>
<text x="254.5" y="125.3">GND</text>
<text x="265.9" y="125.3">GND</text>
<text x="52.6" y="130.4">GND</text>
<text x="87.2" y="127.9">FT232RL</text>
<text x="174.5" y="127.9">GND</text>
<text x="193.5" y="127.9">GND</text>
<text x="225.3" y="127.9">GND</text>
<text x="241.8" y="127.9">GND</text>
<text x="35.3" y="136.2">C2</text>
<text x="66.5" y="134.2">3V3OUT</text>
<text x="80.9" y="135.8" transform="rotate(-90 80.9 135.8)">VCCIO</text>
<text x="86" y="133.9" transform="rotate(-90 86 133.9)">VCC</text>
<text x="94.6" y="136.8">RXD</text>
<text x="94.9" y="134.2">TXD</text>
<text x="129.5" y="132.2">TP6</text>
<text x="187.2" y="134.2">+5V</text>
<text x="202.8" y="135.5">LD39150DT33-R</text>
<text x="209.4" y="132.9">U4</text>
<text x="229.9" y="136">TP9</text>
<text x="242.5" y="134.2">+3V3</text>
<text x="34.6" y="138.3">100nF</text>
<text x="66.5" y="141.8">USBD+</text>
<text x="94.9" y="139.3">RTS</text>
<text x="94.9" y="141.8">CTS</text>
<text x="123.2" y="141.8">TP7</text>
<text x="132.1" y="141.1">TP16</text>
<text x="206" y="139.3">VI</text>
<text x="211.7" y="143.3" transform="rotate(-90 211.7 143.3)">GND</text>
<text x="213" y="139.3">VO</text>
<text x="245.1" y="143.4">D7</text>
<text x="35.5" y="146.9">+3V3</text>
<text x="41.1" y="149.5">GND</text>
<text x="66.5" y="144.4">USBD-</text>
<text x="94.5" y="146.9">DCR</text>
<text x="94.5" y="149.5">DCD</text>
<text x="94.8" y="144.4">DTR</text>
<text x="123.2" y="146.9">TP13</text>
<text x="123.2" y="149.5">TP14</text>
<text x="196.9" y="146.9">C14</text>
<text x="196.9" y="149.5">22uF</text>
<text x="231.1" y="146.9">C15</text>
<text x="231.1" y="149.5">10uF</text>
<text x="243.8" y="149.5">R15</text>
<text x="245.1" y="146">LED</text>
<text x="41.7" y="154.3">0R R2</text>
<text x="66.5" y="152">~{RESET}</text>
<text x="96.5" y="152">RI</text>
<text x="113" y="155.8">1k R7</text>
<text x="123.2" y="152">TP15</text>
<text x="125.3" y="155.8">D2</text>
<text x="129.3" y="153">+5V</text>
<text x="140.5" y="152.8">+5V</text>
<text x="243.8" y="152">1k</text>
<text x="54.6" y="157.1">C3</text>
<text x="54.6" y="159.6">100nF</text>
<text x="66.5" y="157.1">OSCI</text>
<text x="92.1" y="159.6">CBUS0</text>
<text x="191" y="159.6">GND</text>
<text x="208.8" y="158.3">GND</text>
<text x="225.3" y="159.6">GND</text>
<text x="239.3" y="159.6">GND</text>
<text x="66.5" y="162.2">OSCO</text>
<text x="92.1" y="162.2">CBUS1</text>
<text x="92.1" y="164.7">CBUS2</text>
<text x="92.1" y="167.2">CBUS3</text>
<text x="113.8" y="166">1k R8</text>
<text x="125.3" y="166.2">D3</text>
<text x="48.8" y="169.8">GND</text>
<text x="66.5" y="169.8">TEST</text>
<text x="78.3" y="172.2" transform="rotate(-90 78.3 172.2)">AGND</text>
<text x="83.4" y="172.2" transform="rotate(-90 83.4 172.2)">GND</text>
<text x="86" y="172.2" transform="rotate(-90 86 172.2)">GND</text>
<text x="88.5" y="172.2" transform="rotate(-90 88.5 172.2)">GND</text>
<text x="92.1" y="169.8">CBUS4</text>
<text x="53.8" y="186.3">GND</text>
<text x="75.4" y="187.6">GND</text>
</g>
<g font-size="1.8" fill="#a90000">
<text x="61" y="29">A4</text>
<text x="80.6" y="29">1</text>
<text x="88.2" y="29">2</text>
<text x="61" y="34">A5</text>
<text x="60.9" y="36.6">B5</text>
<text x="61" y="41.7">A7</text>
<text x="210.1" y="39.1">1</text>
<text x="210.1" y="41.7">2</text>
<text x="227.3" y="41.7">10</text>
<text x="227.9" y="39.1">9</text>
<text x="266" y="39.1">1</text>
<text x="266" y="41.7">2</text>
<text x="60.9" y="44.2">B7</text>
<text x="61" y="46.7">A6</text>
<text x="227.9" y="46.7">8</text>
<text x="60.9" y="49.3">B6</text>
<text x="210.1" y="49.3">3</text>
<text x="210.1" y="53.1">4</text>
<text x="227.9" y="49.3">6</text>
<text x="60.9" y="59.4">B8</text>
<text x="61" y="56.9">A8</text>
<text x="210.1" y="56.9">7</text>
<text x="227.9" y="56.9">5</text>
<text x="41.7" y="66.1" transform="rotate(-90 41.7 66.1)">S1</text>
<text x="49.3" y="66" transform="rotate(-90 49.3 66)">A1</text>
<text x="78.5" y="73.1" transform="rotate(-90 78.5 73.1)">2</text>
<text x="83.6" y="73.1" transform="rotate(-90 83.6 73.1)">1</text>
<text x="74.2" y="78.5">3</text>
<text x="79.8" y="128.3" transform="rotate(-90 79.8 128.3)">4</text>
<text x="84.8" y="128.9" transform="rotate(-90 84.8 128.9)">20</text>
<text x="62.8" y="133.1">17</text>
<text x="100.3" y="133.1">1</text>
<text x="100.3" y="135.6">5</text>
<text x="62.8" y="140.7">15</text>
<text x="62.8" y="143.3">16</text>
<text x="99.7" y="140.7">11</text>
<text x="100.3" y="138.2">3</text>
<text x="100.3" y="143.3">2</text>
<text x="203.8" y="138.2">1</text>
<text x="216.5" y="138.2">3</text>
<text x="99.7" y="148.3">10</text>
<text x="100.3" y="145.8">9</text>
<text x="210.6" y="145.5" transform="rotate(-90 210.6 145.5)">2</text>
<text x="62.8" y="150.9">19</text>
<text x="62.8" y="156">27</text>
<text x="100.3" y="150.9">6</text>
<text x="62.8" y="161">28</text>
<text x="99.7" y="158.5">23</text>
<text x="99.7" y="161">22</text>
<text x="99.7" y="163.6">13</text>
<text x="99.7" y="166.1">14</text>
<text x="62.8" y="168.7">26</text>
<text x="99.7" y="168.7">12</text>
<text x="77.2" y="175.9" transform="rotate(-90 77.2 175.9)">25</text>
<text x="82.3" y="175.3" transform="rotate(-90 82.3 175.3)">7</text>
<text x="84.8" y="175.9" transform="rotate(-90 84.8 175.9)">18</text>
<text x="87.4" y="175.9" transform="rotate(-90 87.4 175.9)">21</text>
</g>
<g font-size="1.8" fill="#725600">
<text x="246" y="35.4" transform="rotate(-90 246 35.4)">VBAT</text>
<text x="274.5" y="105">+5V</text>
<text x="113.2" y="136.8">RXD</text>
<text x="113.2" y="134.2">TXD</text>
<text x="133.5" y="139.3">RST</text>
<text x="252.9" y="139.3">3V3</text>
<text x="133.5" y="144.4">DTR</text>
</g>
<g font-size="1.4" fill="#a90000">
<text x="184.8" y="98.8">3</text>
<text x="215.3" y="98.8">5</text>
<text x="215.3" y="103.9">6</text>
<text x="184.8" y="111.5">2</text>
<text x="215.3" y="112.8">1</text>
<text x="195.3" y="120" transform="rotate(-90 195.3 120)">4</text>
</g>
<g font-size="1.4" fill="#006464">
<text x="189" y="99.8">VIN</text>
<text x="210" y="99.8">SW</text>
<text x="208.3" y="104.9">VOUT</text>
<text x="189" y="112.5">EN</text>
<text x="210.2" y="113.8">FB</text>
<text x="196.3" y="115.8" transform="rotate(-90 196.3 115.8)">GND</text>
</g>
</svg>
